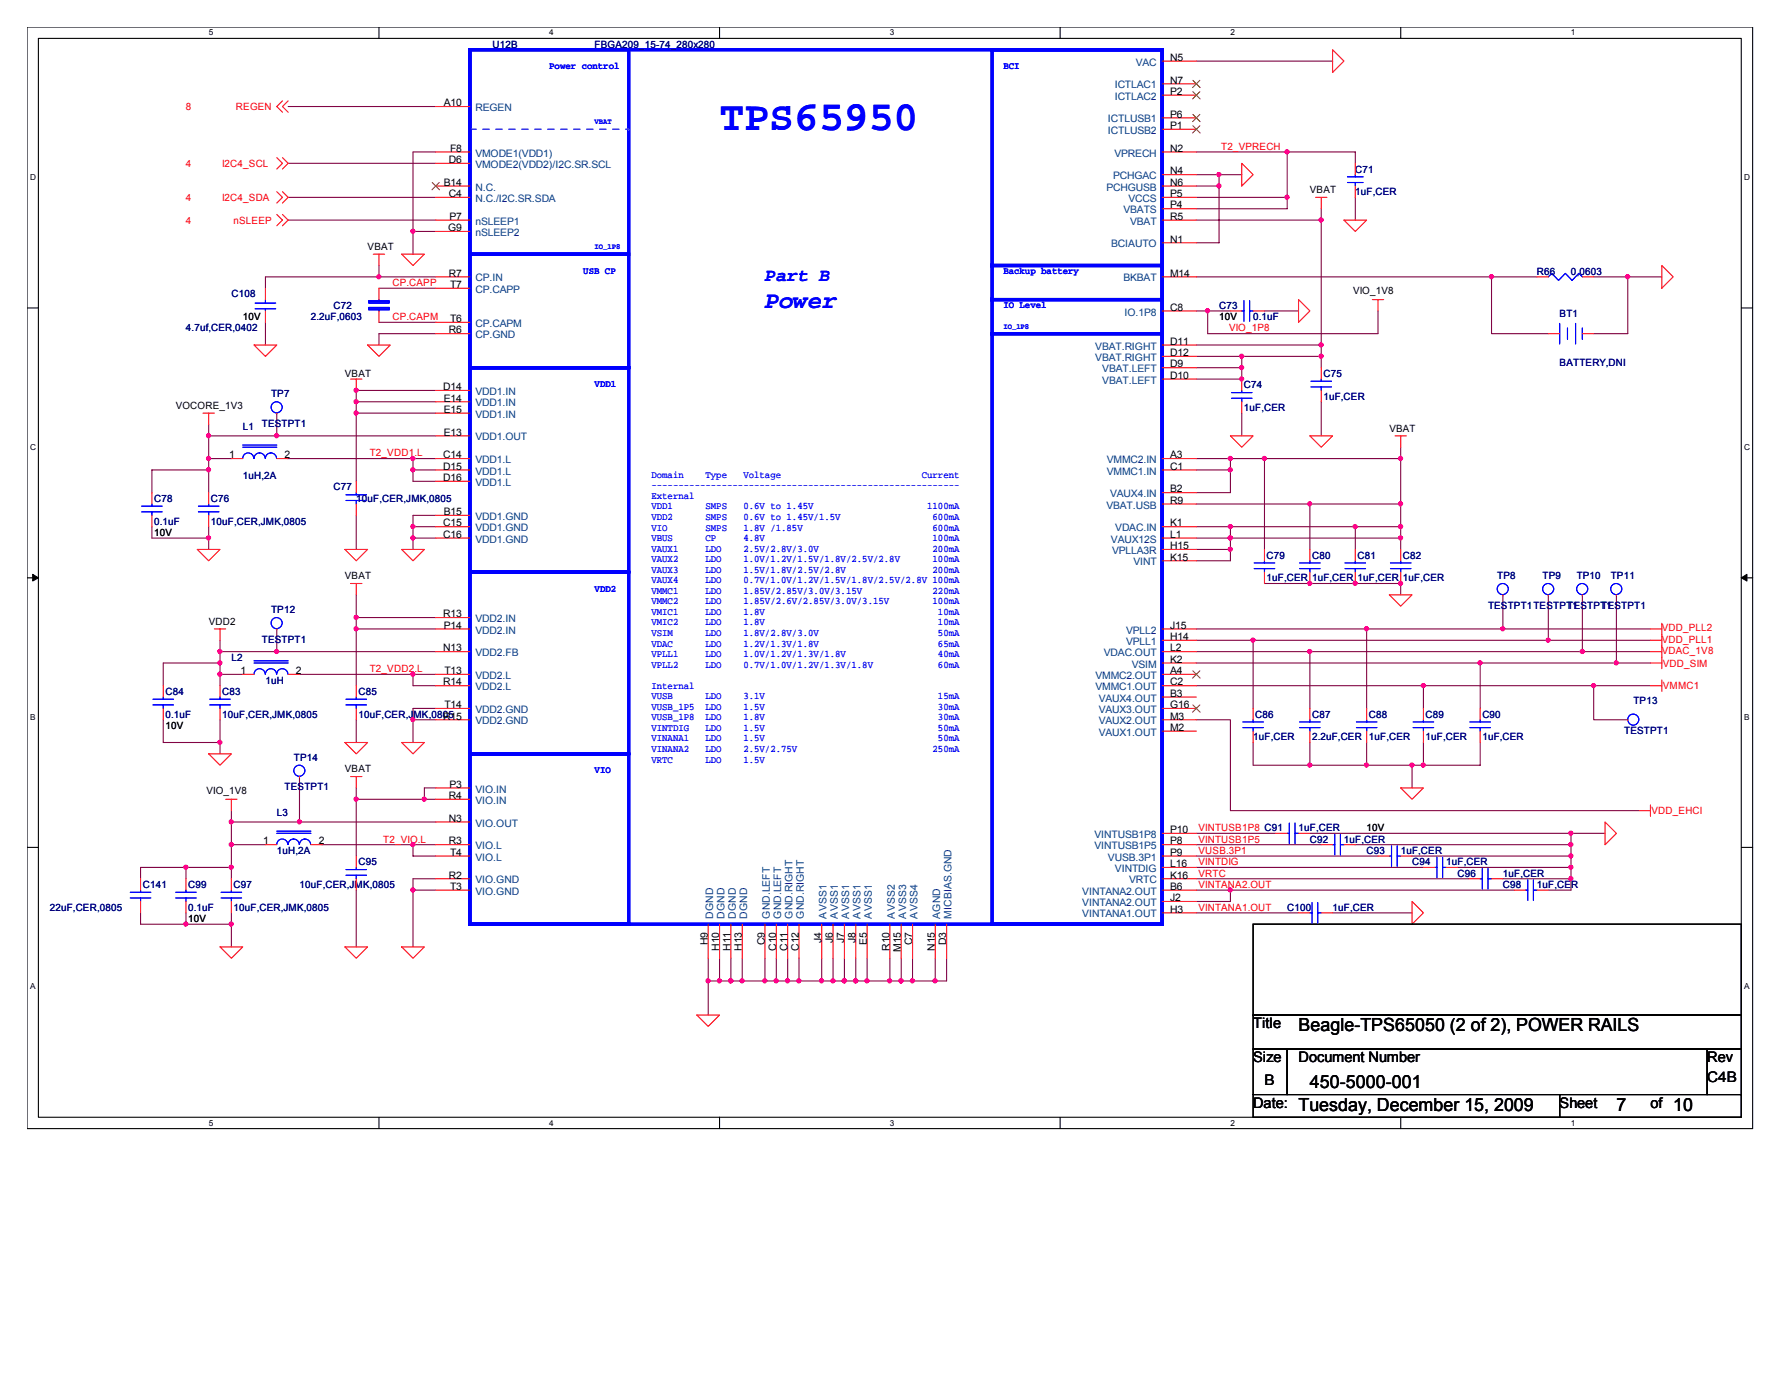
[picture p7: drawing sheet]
<svg xmlns="http://www.w3.org/2000/svg" width="279mm" height="216mm" viewBox="0 0 279 216" stroke-linecap="round" stroke-linejoin="round" font-family="sans-serif">
<path d="M4.2 4.2h270.3v172.5h-270.3zM6 6h266.7v168.9h-266.7z" fill="none" stroke="#000" stroke-width=".17"/>
<g fill="#fff">
<path d="M32.7 4.4h.7v1.4h-.7z"/>
<path d="M32.7 175.1h.7v1.4h-.7z"/>
</g>
<path d="M59.4 4.2v1.8M59.4 174.9v1.8" fill="none" stroke="#000" stroke-width=".17"/>
<g fill="#fff">
<path d="M86 4.4h.7v1.4h-.7z"/>
<path d="M86 175.1h.7v1.4h-.7z"/>
</g>
<path d="M112.7 4.2v1.8M112.7 174.9v1.8" fill="none" stroke="#000" stroke-width=".17"/>
<g fill="#fff">
<path d="M139.4 4.4h.6v1.4h-.6z"/>
<path d="M139.4 175.1h.6v1.4h-.6z"/>
</g>
<path d="M166 4.2v1.8M166 174.9v1.8" fill="none" stroke="#000" stroke-width=".17"/>
<g fill="#fff">
<path d="M192.7 4.4h.7v1.4h-.7z"/>
<path d="M192.7 175.1h.7v1.4h-.7z"/>
</g>
<path d="M219.4 4.2v1.8M219.4 174.9v1.8" fill="none" stroke="#000" stroke-width=".17"/>
<g fill="#fff">
<path d="M246 4.4h.7v1.4h-.7z"/>
<path d="M246 175.1h.7v1.4h-.7z"/>
<path d="M4.7 27.1h.9v1.4h-.9z"/>
<path d="M273.2 27.1h.9v1.4h-.9z"/>
<path d="M4.7 69.3h.9v1.4h-.9z"/>
<path d="M273.2 69.3h.9v1.4h-.9z"/>
</g>
<path d="M4.2 48.2h1.8M272.7 48.2h1.8" fill="none" stroke="#000" stroke-width=".17"/>
<g fill="#fff">
<path d="M4.7 111.5h.8v1.4h-.8z"/>
<path d="M273.2 111.5h.8v1.4h-.8z"/>
</g>
<path d="M4.2 90.5h1.8M272.7 90.5h1.8" fill="none" stroke="#000" stroke-width=".17"/>
<path d="M5.1 89.9l.9 .6-.9 .5zM272.7 90.5l.9-.6v1.1z" fill="#000" stroke="#000" stroke-width=".16"/>
<g fill="#fff">
<path d="M4.7 153.8h.8v1.4h-.8z"/>
<path d="M273.2 153.8h.8v1.4h-.8z"/>
</g>
<path d="M4.2 132.7h1.8M272.7 132.7h1.8M196.3 144.7h76.4v14.2h-76.4zM196.3 158.9h76.4v5.4h-76.4zM196.3 164.3h5.3v7.1h-5.3zM196.3 171.4h48v3.5h-48zM201.6 164.3h65.8v7.1h-65.8zM244.3 171.4h28.4v3.5h-28.4zM267.4 164.3h5.3v7.1h-5.3z" fill="none" stroke="#000" stroke-width=".17"/>
<g fill="none" stroke="#800040" stroke-width=".17">
<path d="M45.1 16.7h23.1M187.4 9.6h21.3M45.1 34.5h23.1M45.1 30.9h23.1M45.1 25.6h23.1M64.7 36.2h3.5M68.2 23.8h-3.5v16M187.4 27.3h7.1M187.4 29.1h3.5M187.4 34.5h19.5M187.4 23.8h24.9v1.8M187.4 30.9h14.2"/>
<path d="M190.9 27.3v10.7h-3.5M201.6 23.8v8.9h-14.2M206.9 32.7v24.9M212.3 30.9v3.6M41.6 50.5v3.5M59.4 50.5h8.8M59.4 45.1h8.8M59.4 41.6v1.7M68.2 43.3h-26.6v1.8M68.2 52.2h-8.8v1.8M187.4 43.3h53.3M187.4 48.7h5.3"/>
<path d="M187.4 55.8h19.5M187.4 57.6h7.1M187.4 54h19.5M189.1 48.7v3.5h26.7v-3.5M194.5 55.8v3.6h-7.1M198 48.7h5.4M233.6 43.3v8.9h8.9M249.6 43.3h10.7M254.9 43.3v8.9h-5.3M32.7 71.8h3.5M32.7 73.6h-8.9v3.5M32.7 68.2h35.5"/>
<path d="M32.7 66.5v10.6M43.3 64.7v3.5M45.1 71.8h23.1M55.8 64.7h12.4M55.8 62.9h12.4M64.7 71.8v3.6h3.5M64.7 73.6h3.5M68.2 61.1h-12.4v14.3M187.4 71.8h32M187.4 73.6h5.3M187.4 78.9h32M192.7 71.8v5.3h-5.3"/>
<path d="M194.5 64.7v3.5M198 71.8v14.2M205.1 78.9v7.1M206.9 62.9v5.3M219.4 70v16M23.8 82.5v1.7h8.9M32.7 82.5v3.5M43.3 98.5v3.5M55.8 80.7v5.3M55.8 93.1v14.3M55.8 98.5h12.4M55.8 96.7h12.4"/>
<path d="M64.7 84.2h3.5M64.7 82.5h3.5M68.2 80.7h-3.5v5.3M187.4 84.2h32M187.4 82.5h32M187.4 98.5h71.1M187.4 86h5.3M192.7 82.5v5.3h-5.3M198 91.4h21.4v1.7M212.3 82.5v3.5M214 98.5v12.4M235.4 93.1v5.4"/>
<path d="M242.5 93.1v7.1M247.8 93.1v8.9M253.2 93.1v10.7M25.6 112.7v3.5h8.9M34.5 103.8h-8.9v3.6M34.5 100.2v7.2M34.5 112.7v5.3M34.5 105.6h3.5M34.5 102h33.7M46.9 105.6h21.3M55.8 112.7v3.5M64.7 105.6v1.8h3.5"/>
<path d="M64.7 112.7h3.5M68.2 110.9h-3.5v5.3M187.4 112.7h5.3v14.2h64M187.4 103.8h71.1M187.4 107.4h71.1M187.4 100.2h71.1M187.4 102h71.1M196.3 116.2v3.6h35.5v-3.6M196.3 100.2v10.7M205.1 102v8.9M205.1 116.2v3.6M214 116.2v3.6"/>
<path d="M221.1 119.8v3.6M222.9 107.4v3.5M222.9 116.2v3.6M231.8 103.8v7.1M249.6 107.4v5.3h5.3M29.1 135.8v1.8M36.2 126.9v10.7M36.2 132.2h5.4M36.2 135.8h-14.2v1.8M36.2 128.7h32M46.9 121.6v7.1M50.5 132.2h17.7"/>
<path d="M55.8 123.4v10.6M55.8 139.4v8.9M55.8 125.1h12.4M64.7 132.2v1.8h3.5M64.7 139.4h3.5M68.2 137.6h-3.5v10.7M68.2 123.4h-1.7v1.7M187.4 139.4h49.8M187.4 130.5h12.4M187.4 132.2h19.5M187.4 137.6h42.6M187.4 134h28.4"/>
<path d="M187.4 135.8h35.5M192.7 139.4v1.7h-5.3M205.1 130.5h46.3M212.3 132.2h33.7M221.1 134h24.9M228.3 135.8h17.7M235.4 137.6h10.6M246 130.5v8.9h-3.5M22 142.9v1.8h14.2M29.1 142.9v1.8M36.2 142.9v5.4M110.9 150v8.9"/>
<path d="M112.7 150v3.6M114.5 150v3.6M116.2 150v3.6M119.8 150v3.6M121.6 150v3.6M123.4 150v3.6M125.1 150v3.6M128.7 150v3.6M130.5 150v3.6M132.2 150v3.6M134 150v3.6M135.8 150v3.6"/>
<path d="M139.4 150v3.6M141.1 150v3.6M142.9 150v3.6M146.5 150v3.6M148.3 150v3.6h-37.4M187.4 142.9h16M208.7 142.9h12.4"/>
</g>
<g fill="#f0f" stroke="#f0f" stroke-width=".17">
<circle cx="190.9" cy="29.1" r=".32"/>
<circle cx="190.9" cy="27.3" r=".32"/>
<circle cx="253.1" cy="103.8" r=".32"/>
<circle cx="231.8" cy="103.8" r=".32"/>
<circle cx="201.6" cy="30.9" r=".32"/>
<circle cx="201.6" cy="23.8" r=".32"/>
<circle cx="221.1" cy="119.8" r=".32"/>
<circle cx="141.1" cy="153.6" r=".32"/>
<circle cx="139.3" cy="153.6" r=".32"/>
<circle cx="34.4" cy="105.6" r=".32"/>
<circle cx="64.7" cy="112.7" r=".32"/>
<circle cx="64.7" cy="105.6" r=".32"/>
<circle cx="214" cy="119.8" r=".32"/>
<circle cx="205.1" cy="119.8" r=".32"/>
<circle cx="55.8" cy="62.9" r=".32"/>
<circle cx="55.8" cy="61.1" r=".32"/>
<circle cx="128.7" cy="153.6" r=".32"/>
<circle cx="219.3" cy="82.4" r=".32"/>
<circle cx="212.2" cy="82.4" r=".32"/>
<circle cx="142.9" cy="153.6" r=".32"/>
<circle cx="192.7" cy="82.4" r=".32"/>
<circle cx="43.3" cy="68.2" r=".32"/>
<circle cx="32.7" cy="68.2" r=".32"/>
<circle cx="29.1" cy="135.8" r=".32"/>
<circle cx="36.2" cy="144.7" r=".32"/>
<circle cx="29.1" cy="144.7" r=".32"/>
<circle cx="192.7" cy="139.3" r=".32"/>
<circle cx="219.3" cy="91.3" r=".32"/>
<circle cx="212.2" cy="91.3" r=".32"/>
<circle cx="222.9" cy="119.8" r=".32"/>
<circle cx="55.8" cy="98.4" r=".32"/>
<circle cx="219.3" cy="78.9" r=".32"/>
<circle cx="205.1" cy="78.9" r=".32"/>
<circle cx="134" cy="153.6" r=".32"/>
<circle cx="132.2" cy="153.6" r=".32"/>
<circle cx="189.1" cy="48.7" r=".32"/>
<circle cx="246" cy="132.2" r=".32"/>
<circle cx="194.5" cy="59.3" r=".32"/>
<circle cx="194.5" cy="57.5" r=".32"/>
<circle cx="246" cy="134" r=".32"/>
<circle cx="246" cy="137.6" r=".32"/>
<circle cx="219.3" cy="84.2" r=".32"/>
<circle cx="192.7" cy="84.2" r=".32"/>
<circle cx="206.9" cy="54" r=".32"/>
<circle cx="206.9" cy="34.4" r=".32"/>
<circle cx="249.6" cy="107.3" r=".32"/>
<circle cx="222.9" cy="107.3" r=".32"/>
<circle cx="64.7" cy="132.2" r=".32"/>
<circle cx="32.7" cy="84.2" r=".32"/>
<circle cx="64.7" cy="36.2" r=".32"/>
<circle cx="59.3" cy="43.3" r=".32"/>
<circle cx="192.7" cy="73.5" r=".32"/>
<circle cx="205.1" cy="91.3" r=".32"/>
<circle cx="32.7" cy="73.5" r=".32"/>
<circle cx="43.3" cy="102" r=".32"/>
<circle cx="34.4" cy="102" r=".32"/>
<circle cx="112.7" cy="153.6" r=".32"/>
<circle cx="110.9" cy="153.6" r=".32"/>
<circle cx="34.4" cy="116.2" r=".32"/>
<circle cx="36.2" cy="135.8" r=".32"/>
<circle cx="198" cy="71.8" r=".32"/>
<circle cx="64.7" cy="84.2" r=".32"/>
<circle cx="119.8" cy="153.6" r=".32"/>
<circle cx="116.2" cy="153.6" r=".32"/>
<circle cx="192.7" cy="71.8" r=".32"/>
<circle cx="66.4" cy="125.1" r=".32"/>
<circle cx="192.7" cy="86" r=".32"/>
<circle cx="64.7" cy="73.5" r=".32"/>
<circle cx="64.7" cy="71.8" r=".32"/>
<circle cx="55.8" cy="64.7" r=".32"/>
<circle cx="114.4" cy="153.6" r=".32"/>
<circle cx="123.3" cy="153.6" r=".32"/>
<circle cx="135.8" cy="153.6" r=".32"/>
<circle cx="130.4" cy="153.6" r=".32"/>
<circle cx="55.8" cy="96.7" r=".32"/>
<circle cx="121.6" cy="153.6" r=".32"/>
<circle cx="46.9" cy="128.7" r=".32"/>
<circle cx="36.2" cy="128.7" r=".32"/>
<circle cx="64.7" cy="139.3" r=".32"/>
<circle cx="206.9" cy="55.8" r=".32"/>
<circle cx="194.5" cy="55.8" r=".32"/>
<circle cx="146.4" cy="153.6" r=".32"/>
<circle cx="219.3" cy="71.8" r=".32"/>
<circle cx="36.2" cy="132.2" r=".32"/>
<circle cx="246" cy="135.8" r=".32"/>
<circle cx="34.4" cy="103.8" r=".32"/>
<circle cx="125.1" cy="153.6" r=".32"/>
<circle cx="64.7" cy="82.4" r=".32"/>
<circle cx="32.7" cy="71.8" r=".32"/>
<circle cx="246" cy="130.4" r=".32"/>
<circle cx="55.8" cy="125.1" r=".32"/>
<circle cx="235.3" cy="98.4" r=".32"/>
<circle cx="214" cy="98.4" r=".32"/>
<circle cx="242.5" cy="100.2" r=".32"/>
<circle cx="196.2" cy="100.2" r=".32"/>
<circle cx="247.8" cy="102" r=".32"/>
<circle cx="205.1" cy="102" r=".32"/>
<circle cx="233.6" cy="43.3" r=".32"/>
<circle cx="254.9" cy="43.3" r=".32"/>
</g>
<g fill="none" stroke="#f00" stroke-width=".17">
<path d="M44.2 15.8l-.9 .9 .9 .9M45.1 15.8l-.9 .9 .9 .9M68.2 16.7h5.4M182 14.9h5.4M182 13.1h5.4M182 18.5h5.4M182 9.6h5.4M208.7 7.8l1.8 1.8-1.8 1.7zM43.3 30l.9 .9-.9 .9M43.3 24.7l.9 .9-.9 .9M43.3 33.6l.9 .9-.9 .8M44.2 30l.9 .9-.9 .9"/>
<path d="M44.2 24.7l.9 .9-.9 .9M44.2 33.6l.9 .9-.9 .8M58.5 39.8h1.7M59.4 39.8v1.8M62.9 39.8h3.6l-1.8 1.8zM68.2 30.9h5.4M68.2 34.5h5.4M68.2 23.8h5.4M68.2 29.1h5.4M68.2 25.6h5.4M68.2 36.2h5.4M182 30.9h5.4"/>
<path d="M182 34.5h5.4M182 20.2h5.4M182 38h5.4M182 23.8h5.4M182 29.1h5.4M182 27.3h5.4M182 32.7h5.4M194.5 25.6l1.8 1.7-1.8 1.8zM206 30.9h1.8M206.9 30.9v1.8M210.5 34.5h3.5l-1.7 1.7zM212.3 25.6v1.7"/>
<path d="M212.3 29.1v1.8M39.8 54h3.5l-1.7 1.8zM41.6 45.1v1.8M41.6 48.7v1.8M54.9 59.4h1.8M55.8 59.4v1.7M57.6 54h3.5l-1.7 1.8zM59.4 45.1v1.8M59.4 48.7v1.8M68.2 52.2h5.4M68.2 43.3h5.4M68.2 45.1h5.4"/>
<path d="M68.2 50.5h5.4M182 59.4h5.4M182 43.3h5.4M182 48.7h5.4M182 54h5.4M182 55.8h5.4M182 57.6h5.4M192.7 48.7h1.8M194.5 59.4v1.7M196.3 48.7h1.7M203.4 46.9l1.7 1.8-1.7 1.8zM206.9 57.6v1.8"/>
<path d="M214.9 46.9h1.8M215.8 46.9v1.8M240.7 43.3h1.8M242.5 52.2h1.8M247.8 52.2h1.8M247.8 43.3h1.8M260.3 41.6l1.7 1.7-1.7 1.8zM23.8 77.1v1.8M31.8 64.7h1.8M32.7 64.7v1.8M32.7 77.1v1.8M36.2 71.8h1.8"/>
<path d="M43.3 64.7h.1M43.3 71.8h1.8M55.8 75.4v1.7M55.8 78.9v1.8M68.2 68.2h5.4M68.2 64.7h5.4M68.2 71.8h5.4M68.2 73.6h5.4M68.2 75.4h5.4M68.2 62.9h5.4M68.2 61.1h5.4M182 71.8h5.4"/>
<path d="M182 73.6h5.4M182 77.1h5.4M182 78.9h5.4M192.7 68.2h3.6l-1.8 1.8zM194.5 62.9v1.8M205.1 68.2h3.6l-1.8 1.8zM206.9 61.1v1.8M218.5 68.2h1.8M219.4 68.2v1.8M23.8 80.7v1.8M30.9 86h3.6l-1.8 1.8zM32.7 80.7v1.8"/>
<path d="M33.6 98.5h1.7M34.5 98.5v1.7M43.3 98.5h.1M54 86h3.6l-1.8 1.8zM54.9 91.4h1.8M55.8 91.4v1.7M62.9 86h3.6l-1.8 1.8zM68.2 98.5h5.4M68.2 96.7h5.4M68.2 82.5h5.4M68.2 80.7h5.4M68.2 84.2h5.4"/>
<path d="M182 98.5h5.4M182 82.5h5.4M182 84.2h5.4M182 86h5.4M182 87.8h5.4M198 86v1.8M198 89.6v1.8M205.1 86v1.8M205.1 89.6v1.8M212.3 86v1.8M212.3 89.6v1.8M217.6 93.1h3.5l-1.7 1.8z"/>
<path d="M219.4 86v1.8M219.4 89.6v1.8M235.4 93.1h.1M242.5 93.1h.1M247.8 93.1h.1M253.2 93.1h.1M258.5 98.5h1.8M260.3 97.6v7.1M25.6 107.4v1.7M25.6 110.9v1.8M32.7 118h3.5l-1.7 1.8zM34.5 107.4v1.7"/>
<path d="M34.5 110.9v1.8M38 105.6h1.8M45.1 105.6h1.8M54 116.2h3.6l-1.8 1.8zM55.8 107.4v1.7M55.8 110.9v1.8M62.9 116.2h3.6l-1.8 1.8zM68.2 102h5.4M68.2 107.4h5.4M68.2 105.6h5.4M68.2 112.7h5.4M68.2 110.9h5.4"/>
<path d="M182 102h5.4M182 107.4h5.4M182 100.2h5.4M182 103.8h5.4M182 105.6h5.4M182 112.7h5.4M182 110.9h5.4M182 109.1h5.4M182 114.5h5.4M196.3 110.9v1.8M196.3 114.5v1.7M205.1 110.9v1.8"/>
<path d="M205.1 114.5v1.7M214 110.9v1.8M214 114.5v1.7M222.9 110.9v1.8M222.9 114.5v1.7M231.8 110.9v1.8M231.8 114.5v1.7M254.9 112.7h.1M258.5 102h1.8M258.5 107.4h1.8M258.5 100.2h1.8M258.5 103.8h1.8"/>
<path d="M260.3 106.5v1.7M22 137.6v1.8M29.1 137.6v1.8M35.3 125.1h1.8M36.2 125.1v1.8M36.2 137.6v1.8M41.6 132.2h1.7M46.9 121.6h.1M48.7 132.2h1.8M54.9 121.6h1.8M55.8 121.6v1.8M55.8 134v1.8"/>
<path d="M55.8 137.6v1.8M68.2 125.1h5.4M68.2 134h5.4M68.2 132.2h5.4M68.2 139.4h5.4M68.2 137.6h5.4M68.2 128.7h5.4M68.2 123.4h5.4M182 134h5.4M182 132.2h5.4M182 139.4h5.4M182 130.5h5.4"/>
<path d="M182 135.8h5.4M182 137.6h5.4M199.8 130.5h1.8M203.4 130.5h1.7M206.9 132.2h1.8M210.5 132.2h1.8M215.8 134h1.8M219.4 123.4h3.5l-1.8 1.7zM219.4 134h1.7M222.9 135.8h1.8M226.5 135.8h1.8M230 137.6h1.8"/>
<path d="M233.6 137.6h1.8M237.2 139.4h1.7M240.7 139.4h1.8M251.4 128.7l1.8 1.8-1.8 1.7zM256.7 126.9h1.8M258.5 126v1.8M22 141.1v1.8M29.1 141.1v1.8M34.5 148.3h3.5l-1.8 1.7zM36.2 141.1v1.8M54 148.3h3.6l-1.8 1.7zM62.9 148.3h3.6l-1.8 1.7z"/>
<path d="M109.1 158.9h3.6l-1.8 1.8zM110.9 144.7v5.3M112.7 144.7v5.3M114.5 144.7v5.3M116.2 144.7v5.3M119.8 144.7v5.3M121.6 144.7v5.3M123.4 144.7v5.3M125.1 144.7v5.3M128.7 144.7v5.3M130.5 144.7v5.3M132.2 144.7v5.3"/>
<path d="M134 144.7v5.3M135.8 144.7v5.3M139.4 144.7v5.3M141.1 144.7v5.3M142.9 144.7v5.3M146.5 144.7v5.3M148.3 144.7v5.3M182 142.9h5.4M182 141.1h5.4M203.4 142.9h1.7M206.9 142.9h1.8M221.1 141.1l1.8 1.8-1.8 1.8z"/>
</g>
<g fill="none" stroke="#00f" stroke-width=".17">
<path d="M211 28.6h2.5M211 27.7h2.5M212.3 27.3v.4M212.3 28.6v.5M40 48.3h3.2M40 47.5h3.2M41.6 46.9v.6M41.6 48.3v.4M57.7 47.1h3.3v.4h-3.3zM57.7 48.1h3.3v.4h-3.3zM57.7 47.2h3.3M57.7 48.3h3.3"/>
<path d="M59.4 46.9v.2M59.4 48.5v.2M194.5 48.7h.3M194.8 47.1v3.2M195.7 48.7h.6M195.7 47.1v3.2M205.3 59.7h3.2M206.9 59.4v.3M242.5 43.3l.5-.5 1.1 1.1 1.1-1.1 1 1.1 1.1-1.1 .5 .5M244.3 50.6v3.2M245.5 51.3v1.8M246.8 50.6v3.2"/>
<path d="M247.8 51.3v1.8M22.2 79.2h3.2M23.8 78.9v.3M31.1 79.2h3.2M32.7 78.9v.3M38 71.8a.87 .87 0 0 1 .9-.9 .87 .87 0 0 1 .9 .9M38 70h5.3M38 69.7h5.3M39.8 71.8a.87 .87 0 0 1 .9-.9 .87 .87 0 0 1 .8 .9M41.6 71.8a.87 .87 0 0 1 .8-.9 .87 .87 0 0 1 .9 .9M54.2 78.4h3.2M54.2 77.5h3.2"/>
<path d="M55.8 77.1v.4M55.8 78.4v.5M192.9 62.4h3.2M192.9 61.5h3.2M194.5 61.1v.4M194.5 62.4v.5M205.3 60.6h3.2M206.9 60.6v.5M22.2 80.1h3.2M23.8 80.1v.6M31.1 80.1h3.2M32.7 80.1v.6"/>
<path d="M196.4 89h3.2M196.4 88.1h3.2M198 87.8v.3M198 89v.6M203.5 89h3.3M203.5 88.1h3.3M205.1 87.8v.3M205.1 89v.6M210.7 89h3.2M210.7 88.1h3.2M212.3 87.8v.3M212.3 89v.6"/>
<path d="M217.8 89h3.2M217.8 88.1h3.2M219.4 87.8v.3M219.4 89v.6M24 110.4h3.2M24 109.5h3.2M25.6 109.1v.4M25.6 110.4v.5M32.9 110.4h3.2M32.9 109.5h3.2M34.5 109.1v.4M34.5 110.4v.5"/>
<path d="M39.8 105.5a.87 .87 0 0 1 .9-.8 .87 .87 0 0 1 .8 .8M39.8 103.8h5.3M39.8 103.5h5.3M41.6 105.5a.87 .87 0 0 1 .8-.8 .87 .87 0 0 1 .9 .8M43.3 105.5a.87 .87 0 0 1 .9-.8 .87 .87 0 0 1 .9 .8M54.2 110.4h3.2M54.2 109.5h3.2M55.8 109.1v.4M55.8 110.4v.5M194.6 113.9h3.3M194.6 113h3.3M196.3 112.7v.3"/>
<path d="M196.3 113.9v.6M203.5 113.9h3.3M203.5 113h3.3M205.1 112.7v.3M205.1 113.9v.6M212.4 113.9h3.2M212.4 113h3.2M214 112.7v.3M214 113.9v.6M221.3 113.9h3.2M221.3 113h3.2M222.9 112.7v.3"/>
<path d="M222.9 113.9v.6M230.2 113.9h3.2M230.2 113h3.2M231.8 112.7v.3M231.8 113.9v.6M20.4 139.7h3.2M22 139.4v.3M27.5 139.7h3.2M29.1 139.4v.3M34.6 139.7h3.2M36.2 139.4v.3M43.3 132.2a.87 .87 0 0 1 .9-.8 .87 .87 0 0 1 .9 .8"/>
<path d="M43.3 130.5h5.4M43.3 130.1h5.4M45.1 132.2a.87 .87 0 0 1 .9-.8 .87 .87 0 0 1 .9 .8M46.9 132.2a.87 .87 0 0 1 .9-.8 .87 .87 0 0 1 .8 .8M54.2 137h3.2M54.2 136.1h3.2M55.8 135.8v.3M55.8 137v.6M201.6 130.5h.3M201.9 128.9v3.2M202.8 130.5h.6M202.8 128.9v3.2"/>
<path d="M208.7 132.2h.3M209 130.6v3.3M209.9 132.2h.6M209.9 130.6v3.3M217.6 134h.3M217.9 132.4v3.2M218.8 134h.6M218.8 132.4v3.2M224.7 135.8h.3M225 134.2v3.2M225.9 135.8h.6M225.9 134.2v3.2"/>
<path d="M231.8 137.6h.4M232.2 136v3.2M233 137.6h.6M233 136v3.2M238.9 139.4h.4M239.3 137.8v3.2M240.2 139.4h.5M240.2 137.8v3.2M20.4 140.6h3.2M22 140.6v.5M27.5 140.6h3.2M29.1 140.6v.5"/>
<path d="M34.6 140.6h3.2M36.2 140.6v.5M205.1 142.9h.4M205.5 141.3v3.2M206.4 142.9h.5M206.4 141.3v3.2"/>
<circle cx="43.3" cy="63.8" r=".87"/>
<circle cx="43.3" cy="97.5" r=".87"/>
<circle cx="235.4" cy="92.2" r=".87"/>
<circle cx="242.5" cy="92.2" r=".87"/>
<circle cx="247.8" cy="92.2" r=".87"/>
<circle cx="253.1" cy="92.2" r=".87"/>
<circle cx="255.8" cy="112.7" r=".87"/>
<circle cx="46.9" cy="120.7" r=".87"/>
</g>
<g fill="none" stroke="#fff" stroke-width=".16" stroke-dasharray="1 1 1 1 1 1 1 1">
<path d="M155.4 7.8v133.3M73.6 39.8h24.9M73.6 20.2h24.9M98.5 39.8h.1M98.5 20.2h.1M73.6 57.6h24.9M98.5 57.6h.1M155.4 46.9h24.9M155.4 52.2h24.9M155.4 41.6h24.9M180.3 46.9h.1M180.3 52.2h.1"/>
<path d="M180.3 41.6h.1M73.6 89.6h24.9M98.5 89.6h.1M155.4 141.1h.1"/>
</g>
<g fill="none" stroke="#00f" stroke-width=".16" stroke-dasharray="1 1 1 1 1 1 1 1">
<path d="M155.4 7.8v133.3M73.6 39.8h24.9M73.6 20.2h24.9M98.5 39.8h.1M98.5 20.2h.1M73.6 57.6h24.9M98.5 57.6h.1M155.4 46.9h24.9M155.4 52.2h24.9M155.4 41.6h24.9M180.3 46.9h.1M180.3 52.2h.1"/>
<path d="M180.3 41.6h.1M73.6 89.6h24.9M98.5 89.6h.1M155.4 141.1h.1"/>
</g>
<path d="M73.6 7.8h24.9v32h-24.9zM73.6 7.8h108.4v136.9h-108.4zM155.4 7.8h26.6v33.8h-26.6zM73.6 39.8h24.9v17.8h-24.9zM73.6 57.6h24.9v32h-24.9zM155.4 41.6h26.6v5.3h-26.6zM155.4 46.9h26.6v5.3h-26.6zM155.4 52.2h26.6v92.5h-26.6zM73.6 89.6h24.9v28.4h-24.9zM73.6 118h24.9v26.7h-24.9z" fill="none" stroke="#00f" stroke-width=".51"/>
<g fill="none" stroke="#804000" stroke-width=".16">
<path d="M186.8 14.4l1.2 1.1M186.8 12.6l1.2 1.1M186.8 19.7l1.2 1.1M186.8 17.9l1.2 1.1M187.9 14.4l-1.1 1.1M187.9 12.6l-1.1 1.1M187.9 19.7l-1.1 1.1M187.9 17.9l-1.1 1.1M67.7 28.6l1.1 1.1M68.8 28.6l-1.2 1.1M186.8 105l1.2 1.2M186.8 110.4l1.2 1.1"/>
<path d="M187.9 105l-1.1 1.2M187.9 110.4l-1.1 1.1"/>
</g>
<text font-size="6.6" fill="#00f" x="112.7" y="20.4">TPS65950</text>
<text font-size="3.7" fill="#00f" x="119.8" y="48.3">Power</text>
<text font-size="2.8" fill="#00f" x="119.8" y="44">Part B</text>
<g font-size="2.8">
<text x="203.4" y="161.5">Beagle-TPS65050 (2 of 2), POWER RAILS</text>
<text x="203.4" y="173.9">Tuesday, December 15, 2009</text>
<text x="205.1" y="170.3">450-5000-001</text>
<text x="253.2" y="173.9">7</text>
<text x="262" y="173.9">10</text>
</g>
<g font-size="2.3">
<text x="196.3" y="161">Title</text>
<text x="196.3" y="166.3">Size</text>
<text x="203.4" y="166.3">Document Number</text>
<text x="267.4" y="166.3">Rev</text>
<text x="196.3" y="173.4">Date:</text>
<text x="198" y="169.9">B</text>
<text x="244.3" y="173.4">Sheet</text>
<text x="258.5" y="173.4">of</text>
<text x="267.4" y="169.3">C4B</text>
</g>
<g font-size="1.6" fill="#000080">
<text x="77.1" y="7.5">U12B</text>
<text x="93.1" y="7.5">FBGA209_15-74_280x280</text>
<text x="212.3" y="27">C71</text>
<text x="212.3" y="30.6">1uF,CER</text>
<text x="36.2" y="46.6">C108</text>
<text x="240.7" y="43">R66</text>
<text x="246" y="43">0,0603</text>
<text x="29.1" y="51.9">4.7uf,CER,0402</text>
<text x="48.7" y="50.1">2.2uF,0603</text>
<text x="52.2" y="48.3">C72</text>
<text x="190.9" y="48.3">C73</text>
<text x="196.3" y="50.1">0.1uF</text>
<text x="244.3" y="49.6">BT1</text>
<text x="207.3" y="59">C75</text>
<text x="244.3" y="57.2">BATTERY,DNI</text>
<text x="42.5" y="62.2">TP7</text>
<text x="194.8" y="60.8">C74</text>
<text x="194.8" y="64.3">1uF,CER</text>
<text x="207.3" y="62.6">1uF,CER</text>
<text x="38" y="67.4">L1</text>
<text x="41" y="66.8">TESTPT1</text>
<text x="38" y="75">1uH,2A</text>
<text x="52.2" y="76.8">C77</text>
<text x="24.1" y="78.6">C78</text>
<text x="24.1" y="82.1">0.1uF</text>
<text x="33" y="78.6">C76</text>
<text x="33" y="82.1">10uF,CER,JMK,0805</text>
<text x="55.8" y="78.6">10uF,CER,JMK,0805</text>
<text x="198.4" y="87.5">C79</text>
<text x="205.5" y="87.5">C80</text>
<text x="212.6" y="87.5">C81</text>
<text x="219.7" y="87.5">C82</text>
<text x="198.4" y="91">1uF,CER 1uF,CER 1uF,CER 1uF,CER</text>
<text x="233" y="95.3">TESTPT1TESTPT1</text>
<text x="234.5" y="90.7">TP8</text>
<text x="241.6" y="90.7">TP9</text>
<text x="245.5" y="95.3">TESTPT1</text>
<text x="246.9" y="90.7">TP10</text>
<text x="250.8" y="95.3">TESTPT1</text>
<text x="252.3" y="90.7">TP11</text>
<text x="41" y="100.6">TESTPT1</text>
<text x="42.5" y="96">TP12</text>
<text x="36.2" y="103.5">L2</text>
<text x="41.6" y="107">1uH</text>
<text x="25.9" y="108.8">C84</text>
<text x="25.9" y="112.4">0.1uF</text>
<text x="34.8" y="108.8">C83</text>
<text x="34.8" y="112.4">10uF,CER,JMK,0805</text>
<text x="56.1" y="108.8">C85</text>
<text x="56.1" y="112.4">10uF,CER,JMK,0805</text>
<text x="196.6" y="112.4">C86</text>
<text x="205.5" y="112.4">C87</text>
<text x="214.4" y="112.4">C88</text>
<text x="223.3" y="112.4">C89</text>
<text x="232.2" y="112.4">C90</text>
<text x="255.8" y="110.2">TP13</text>
<text x="46" y="119.1">TP14</text>
<text x="196.3" y="115.9">1uF,CER</text>
<text x="205.5" y="115.9">2.2uF,CER 1uF,CER</text>
<text x="223.3" y="115.9">1uF,CER</text>
<text x="232.2" y="115.9">1uF,CER</text>
<text x="254.4" y="114.8">TESTPT1</text>
<text x="44.6" y="123.7">TESTPT1</text>
<text x="43.3" y="127.8">L3</text>
<text x="203.4" y="130.1">1uF,CER</text>
<text x="205.1" y="131.9">C92</text>
<text x="210.5" y="131.9">1uF,CER</text>
<text x="43.3" y="133.7">1uH,2A</text>
<text x="56.1" y="135.5">C95</text>
<text x="214" y="133.7">C93</text>
<text x="219.4" y="133.7">1uF,CER</text>
<text x="221.1" y="135.5">C94</text>
<text x="226.5" y="135.5">1uF,CER</text>
<text x="228.3" y="137.2">C96</text>
<text x="235.4" y="137.2">1uF,CER</text>
<text x="7.8" y="142.6">22uF,CER,0805</text>
<text x="22.4" y="139">C141</text>
<text x="29.5" y="139">C99</text>
<text x="29.5" y="142.6">0.1uF</text>
<text x="36.6" y="139">C97</text>
<text x="36.6" y="142.6">10uF,CER,JMK,0805</text>
<text x="46.9" y="139">10uF,CER,JMK,0805</text>
<text x="201.6" y="142.6">C100</text>
<text x="208.7" y="142.6">1uF,CER</text>
<text x="235.4" y="139">C98</text>
<text x="240.7" y="139">1uF,CER</text>
</g>
<g font-size="1.6" fill="#00f">
<text x="86" y="10.8">Power control</text>
<text x="157.1" y="10.8">BCI</text>
<text x="91.4" y="42.8">USB CP</text>
<text x="157.1" y="42.8">Backup battery</text>
<text x="157.1" y="48.2">IO Level</text>
<text x="93.1" y="60.6">VDD1</text>
<text x="102" y="74.8">Domain</text>
<text x="102" y="76.5">---------------------------------------------------------</text>
<text x="110.5" y="74.8">Type</text>
<text x="116.4" y="74.8">Voltage</text>
<text x="144.4" y="74.8">Current</text>
<text x="102" y="78.1">External</text>
<text x="102" y="79.8">VDD1</text>
<text x="102" y="81.4">VDD2</text>
<text x="102" y="83.1">VIO</text>
<text x="110.5" y="79.8">SMPS</text>
<text x="110.5" y="81.4">SMPS</text>
<text x="110.5" y="83.1">SMPS</text>
<text x="116.4" y="79.8">0.6V to 1.45V</text>
<text x="116.4" y="81.4">0.6V to 1.45V/1.5V</text>
<text x="116.4" y="83.1">1.8V /1.85V</text>
<text x="145.2" y="79.8">1100mA</text>
<text x="146.1" y="81.4">600mA</text>
<text x="146.1" y="83.1">600mA</text>
<text x="102" y="84.7">VBUS</text>
<text x="102" y="86.4">VAUX1</text>
<text x="102" y="88">VAUX2</text>
<text x="102" y="89.7">VAUX3</text>
<text x="110.5" y="84.7">CP</text>
<text x="110.5" y="86.4">LDO</text>
<text x="110.5" y="88">LDO</text>
<text x="110.5" y="89.7">LDO</text>
<text x="116.4" y="84.7">4.8V</text>
<text x="116.4" y="86.4">2.5V/2.8V/3.0V</text>
<text x="116.4" y="88">1.0V/1.2V/1.5V/1.8V/2.5V/2.8V</text>
<text x="116.4" y="89.7">1.5V/1.8V/2.5V/2.8V</text>
<text x="146.1" y="84.7">100mA</text>
<text x="146.1" y="86.4">200mA</text>
<text x="146.1" y="88">100mA</text>
<text x="146.1" y="89.7">200mA</text>
<text x="93.1" y="92.6">VDD2</text>
<text x="102" y="91.3">VAUX4</text>
<text x="102" y="93">VMMC1</text>
<text x="102" y="94.6">VMMC2</text>
<text x="110.5" y="91.3">LDO</text>
<text x="110.5" y="93">LDO</text>
<text x="110.5" y="94.6">LDO</text>
<text x="116.4" y="91.3">0.7V/1.0V/1.2V/1.5V/1.8V/2.5V/2.8V 100mA</text>
<text x="116.4" y="93">1.85V/2.85V/3.0V/3.15V</text>
<text x="116.4" y="94.6">1.85V/2.6V/2.85V/3.0V/3.15V</text>
<text x="146.1" y="93">220mA</text>
<text x="146.1" y="94.6">100mA</text>
<text x="102" y="96.3">VMIC1</text>
<text x="102" y="97.9">VMIC2</text>
<text x="102" y="99.6">VSIM</text>
<text x="102" y="101.2">VDAC</text>
<text x="110.5" y="96.3">LDO</text>
<text x="110.5" y="97.9">LDO</text>
<text x="110.5" y="99.6">LDO</text>
<text x="110.5" y="101.2">LDO</text>
<text x="116.4" y="96.3">1.8V</text>
<text x="116.4" y="97.9">1.8V</text>
<text x="116.4" y="99.6">1.8V/2.8V/3.0V</text>
<text x="116.4" y="101.2">1.2V/1.3V/1.8V</text>
<text x="146.9" y="96.3">10mA</text>
<text x="146.9" y="97.9">10mA</text>
<text x="146.9" y="99.6">50mA</text>
<text x="146.9" y="101.2">65mA</text>
<text x="102" y="102.9">VPLL1</text>
<text x="102" y="104.5">VPLL2</text>
<text x="102" y="107.8">Internal</text>
<text x="110.5" y="102.9">LDO</text>
<text x="110.5" y="104.5">LDO</text>
<text x="116.4" y="102.9">1.0V/1.2V/1.3V/1.8V</text>
<text x="116.4" y="104.5">0.7V/1.0V/1.2V/1.3V/1.8V</text>
<text x="146.9" y="102.9">40mA</text>
<text x="146.9" y="104.5">60mA</text>
<text x="102" y="109.5">VUSB</text>
<text x="102" y="111.1">VUSB_1P5</text>
<text x="102" y="112.8">VUSB_1P8</text>
<text x="110.5" y="109.5">LDO</text>
<text x="110.5" y="111.1">LDO</text>
<text x="110.5" y="112.8">LDO</text>
<text x="116.4" y="109.5">3.1V</text>
<text x="116.4" y="111.1">1.5V</text>
<text x="116.4" y="112.8">1.8V</text>
<text x="146.9" y="109.5">15mA</text>
<text x="146.9" y="111.1">30mA</text>
<text x="146.9" y="112.8">30mA</text>
<text x="102" y="114.4">VINTDIG</text>
<text x="102" y="116.1">VINANA1</text>
<text x="102" y="117.7">VINANA2</text>
<text x="102" y="119.4">VRTC</text>
<text x="110.5" y="114.4">LDO</text>
<text x="110.5" y="116.1">LDO</text>
<text x="110.5" y="117.7">LDO</text>
<text x="110.5" y="119.4">LDO</text>
<text x="116.4" y="114.4">1.5V</text>
<text x="116.4" y="116.1">1.5V</text>
<text x="116.4" y="117.7">2.5V/2.75V</text>
<text x="116.4" y="119.4">1.5V</text>
<text x="146.1" y="117.7">250mA</text>
<text x="146.9" y="114.4">50mA</text>
<text x="146.9" y="116.1">50mA</text>
<text x="93.1" y="121.1">VIO</text>
</g>
<g font-size="1.6" fill="#004080">
<text x="177.9" y="10.3">VAC</text>
<text x="74.5" y="17.4">REGEN</text>
<text x="174.6" y="15.6">ICTLAC2</text>
<text x="174.6" y="13.8">ICTLAC1</text>
<text x="173.5" y="21">ICTLUSB2</text>
<text x="173.5" y="19.2">ICTLUSB1</text>
<text x="74.5" y="26.3">VMODE2(VDD2)/I2C.SR.SCL</text>
<text x="74.5" y="29.8">N.C.</text>
<text x="74.5" y="24.5">VMODE1(VDD1)</text>
<text x="173.3" y="29.8">PCHGUSB</text>
<text x="174.3" y="28.1">PCHGAC</text>
<text x="174.5" y="24.5">VPRECH</text>
<text x="74.5" y="31.6">N.C./I2C.SR.SDA</text>
<text x="74.5" y="35.2">nSLEEP1</text>
<text x="175.9" y="33.4">VBATS</text>
<text x="176.7" y="31.6">VCCS</text>
<text x="177" y="35.2">VBAT</text>
<text x="74.5" y="37">nSLEEP2</text>
<text x="174" y="38.7">BCIAUTO</text>
<text x="74.5" y="45.8">CP.CAPP</text>
<text x="74.5" y="44.1">CP.IN</text>
<text x="175.9" y="44.1">BKBAT</text>
<text x="74.5" y="51.2">CP.CAPM</text>
<text x="74.5" y="53">CP.GND</text>
<text x="176.1" y="49.4">IO.1P8</text>
<text x="171.5" y="54.7">VBAT.RIGHT</text>
<text x="171.5" y="56.5">VBAT.RIGHT</text>
<text x="172.6" y="58.3">VBAT.LEFT</text>
<text x="74.5" y="63.6">VDD1.IN</text>
<text x="74.5" y="61.8">VDD1.IN</text>
<text x="74.5" y="65.4">VDD1.IN</text>
<text x="172.6" y="60.1">VBAT.LEFT</text>
<text x="74.5" y="69">VDD1.OUT</text>
<text x="74.5" y="72.5">VDD1.L</text>
<text x="74.5" y="74.3">VDD1.L</text>
<text x="74.5" y="76.1">VDD1.L</text>
<text x="173.4" y="72.5">VMMC2.IN</text>
<text x="173.4" y="74.3">VMMC1.IN</text>
<text x="173.9" y="77.9">VAUX4.IN</text>
<text x="74.5" y="83.2">VDD1.GND</text>
<text x="74.5" y="81.4">VDD1.GND</text>
<text x="173.3" y="79.6">VBAT.USB</text>
<text x="174.7" y="83.2">VDAC.IN</text>
<text x="74.5" y="85">VDD1.GND</text>
<text x="174" y="85">VAUX12S</text>
<text x="174.2" y="86.7">VPLLA3R</text>
<text x="177.5" y="88.5">VINT</text>
<text x="74.5" y="99.2">VDD2.IN</text>
<text x="74.5" y="97.4">VDD2.IN</text>
<text x="176.4" y="99.2">VPLL2</text>
<text x="176.4" y="101">VPLL1</text>
<text x="74.5" y="106.3">VDD2.L</text>
<text x="74.5" y="102.7">VDD2.FB</text>
<text x="171.6" y="106.3">VMMC2.OUT</text>
<text x="172.9" y="102.7">VDAC.OUT</text>
<text x="177.2" y="104.5">VSIM</text>
<text x="74.5" y="113.4">VDD2.GND</text>
<text x="74.5" y="111.6">VDD2.GND</text>
<text x="74.5" y="108.1">VDD2.L</text>
<text x="171.6" y="108.1">VMMC1.OUT</text>
<text x="172.1" y="109.9">VAUX4.OUT</text>
<text x="172.1" y="111.6">VAUX3.OUT</text>
<text x="172.1" y="113.4">VAUX2.OUT</text>
<text x="172.1" y="115.2">VAUX1.OUT</text>
<text x="74.5" y="125.9">VIO.IN</text>
<text x="74.5" y="124.1">VIO.IN</text>
<text x="74.5" y="129.4">VIO.OUT</text>
<text x="171.4" y="131.2">VINTUSB1P8</text>
<text x="74.5" y="134.7">VIO.L</text>
<text x="74.5" y="133">VIO.L</text>
<text x="171.4" y="133">VINTUSB1P5</text>
<text x="173.5" y="134.7">VUSB.3P1</text>
<text x="174.6" y="136.5">VINTDIG</text>
<text x="74.5" y="140.1">VIO.GND</text>
<text x="74.5" y="138.3">VIO.GND</text>
<text x="111.7" y="143.8" transform="rotate(-90 111.7 143.8)">DGND</text>
<text x="113.5" y="143.8" transform="rotate(-90 113.5 143.8)">DGND</text>
<text x="115.2" y="143.8" transform="rotate(-90 115.2 143.8)">DGND</text>
<text x="117" y="143.8" transform="rotate(-90 117 143.8)">DGND</text>
<text x="120.6" y="143.8" transform="rotate(-90 120.6 143.8)">GND.LEFT</text>
<text x="122.3" y="143.8" transform="rotate(-90 122.3 143.8)">GND.LEFT</text>
<text x="124.1" y="143.8" transform="rotate(-90 124.1 143.8)">GND.RIGHT</text>
<text x="125.9" y="143.8" transform="rotate(-90 125.9 143.8)">GND.RIGHT</text>
<text x="129.5" y="143.8" transform="rotate(-90 129.5 143.8)">AVSS1</text>
<text x="131.2" y="143.8" transform="rotate(-90 131.2 143.8)">AVSS1</text>
<text x="133" y="143.8" transform="rotate(-90 133 143.8)">AVSS1</text>
<text x="134.8" y="143.8" transform="rotate(-90 134.8 143.8)">AVSS1</text>
<text x="136.6" y="143.8" transform="rotate(-90 136.6 143.8)">AVSS1</text>
<text x="140.1" y="143.8" transform="rotate(-90 140.1 143.8)">AVSS2</text>
<text x="141.9" y="143.8" transform="rotate(-90 141.9 143.8)">AVSS3</text>
<text x="143.7" y="143.8" transform="rotate(-90 143.7 143.8)">AVSS4</text>
<text x="147.2" y="143.8" transform="rotate(-90 147.2 143.8)">AGND</text>
<text x="149" y="143.8" transform="rotate(-90 149 143.8)">MICBIAS.GND</text>
<text x="169.5" y="140.1">VINTANA2.OUT</text>
<text x="169.5" y="143.6">VINTANA1.OUT</text>
<text x="169.5" y="141.9">VINTANA2.OUT</text>
<text x="176.8" y="138.3">VRTC</text>
</g>
<g font-size="1.6">
<text x="183.3" y="9.5">N5</text>
<text x="69.5" y="16.6">A10</text>
<text x="183.3" y="14.9">P2</text>
<text x="183.3" y="13.1">N7</text>
<text x="70.5" y="23.7">F8</text>
<text x="183.3" y="23.7">N2</text>
<text x="183.3" y="20.2">P1</text>
<text x="183.3" y="18.4">P6</text>
<text x="69.5" y="29.1">B14</text>
<text x="70.3" y="25.5">D6</text>
<text x="183.3" y="29.1">N6</text>
<text x="183.3" y="27.3">N4</text>
<text x="70.3" y="30.9">C4</text>
<text x="70.4" y="34.4">P7</text>
<text x="183.3" y="34.4">R5</text>
<text x="183.3" y="30.9">P5</text>
<text x="183.3" y="32.6">P4</text>
<text x="205.1" y="30.2">VBAT</text>
<text x="57.6" y="39.1">VBAT</text>
<text x="70.2" y="36.2">G9</text>
<text x="183.3" y="38">N1</text>
<text x="70.3" y="43.3">R7</text>
<text x="70.5" y="45.1">T7</text>
<text x="183.3" y="43.3">M14</text>
<text x="211.9" y="46">VIO_1V8</text>
<text x="38" y="50.1">10V</text>
<text x="70.3" y="52.2">R6</text>
<text x="70.5" y="50.4">T6</text>
<text x="183.3" y="54">D11</text>
<text x="183.3" y="48.6">C8</text>
<text x="190.9" y="50.1">10V</text>
<text x="54" y="59">VBAT</text>
<text x="183.3" y="55.8">D12</text>
<text x="183.3" y="59.3">D10</text>
<text x="183.3" y="57.5">D9</text>
<text x="27.5" y="64">VOCORE_1V3</text>
<text x="69.4" y="61.1">D14</text>
<text x="69.5" y="62.9">E14</text>
<text x="69.5" y="64.6">E15</text>
<text x="35.9" y="71.8">1</text>
<text x="44.6" y="71.8">2</text>
<text x="69.4" y="71.8">C14</text>
<text x="69.5" y="68.2">E13</text>
<text x="183.3" y="71.8">A3</text>
<text x="217.6" y="67.6">VBAT</text>
<text x="69.4" y="73.5">D15</text>
<text x="69.4" y="75.3">D16</text>
<text x="183.3" y="73.5">C1</text>
<text x="183.3" y="77.1">B2</text>
<text x="24.1" y="83.9">10V</text>
<text x="69.4" y="82.4">C15</text>
<text x="69.5" y="80.6">B15</text>
<text x="183.3" y="78.9">R9</text>
<text x="183.3" y="82.4">K1</text>
<text x="69.4" y="84.2">C16</text>
<text x="183.3" y="87.8">K15</text>
<text x="183.3" y="84.2">L1</text>
<text x="183.3" y="86">H15</text>
<text x="54" y="90.7">VBAT</text>
<text x="32.7" y="97.8">VDD2</text>
<text x="69.4" y="102">N13</text>
<text x="69.4" y="96.6">R13</text>
<text x="69.5" y="98.4">P14</text>
<text x="183.3" y="102">L2</text>
<text x="183.3" y="98.4">J15</text>
<text x="183.3" y="100.2">H14</text>
<text x="37.7" y="105.5">1</text>
<text x="46.4" y="105.5">2</text>
<text x="69.4" y="107.3">R14</text>
<text x="69.6" y="105.5">T13</text>
<text x="183.3" y="103.8">K2</text>
<text x="183.3" y="105.5">A4</text>
<text x="183.3" y="107.3">C2</text>
<text x="69.4" y="112.6">R15</text>
<text x="69.6" y="110.9">T14</text>
<text x="183.3" y="109.1">B3</text>
<text x="183.3" y="110.9">G16</text>
<text x="183.3" y="112.6">M3</text>
<text x="25.9" y="114.1">10V</text>
<text x="183.3" y="114.4">M2</text>
<text x="32.3" y="124.2">VIO_1V8</text>
<text x="54" y="120.9">VBAT</text>
<text x="70.3" y="125.1">R4</text>
<text x="70.4" y="123.3">P3</text>
<text x="70.3" y="128.7">N3</text>
<text x="183.3" y="130.4">P10</text>
<text x="214" y="130.1">10V</text>
<text x="41.2" y="132.2">1</text>
<text x="49.9" y="132.2">2</text>
<text x="70.3" y="137.5">R2</text>
<text x="70.3" y="132.2">R3</text>
<text x="70.5" y="134">T4</text>
<text x="183.3" y="132.2">P8</text>
<text x="183.3" y="135.8">L16</text>
<text x="183.3" y="137.5">K16</text>
<text x="183.3" y="134">P9</text>
<text x="70.5" y="139.3">T3</text>
<text x="183.3" y="139.3">B6</text>
<text x="183.3" y="142.9">H3</text>
<text x="183.3" y="141.1">J2</text>
<text x="29.5" y="144.4">10V</text>
<text x="110.9" y="148" transform="rotate(-90 110.9 148)">H9</text>
<text x="112.6" y="148.9" transform="rotate(-90 112.6 148.9)">H10</text>
<text x="114.4" y="148.9" transform="rotate(-90 114.4 148.9)">H11</text>
<text x="116.2" y="148.9" transform="rotate(-90 116.2 148.9)">H13</text>
<text x="119.8" y="148" transform="rotate(-90 119.8 148)">C9</text>
<text x="121.5" y="148.9" transform="rotate(-90 121.5 148.9)">C10</text>
<text x="123.3" y="148.9" transform="rotate(-90 123.3 148.9)">C11</text>
<text x="125.1" y="148.9" transform="rotate(-90 125.1 148.9)">C12</text>
<text x="128.7" y="147.6" transform="rotate(-90 128.7 147.6)">J4</text>
<text x="130.4" y="147.6" transform="rotate(-90 130.4 147.6)">J6</text>
<text x="132.2" y="147.6" transform="rotate(-90 132.2 147.6)">J7</text>
<text x="134" y="147.6" transform="rotate(-90 134 147.6)">J8</text>
<text x="135.8" y="147.9" transform="rotate(-90 135.8 147.9)">E5</text>
<text x="139.3" y="148.9" transform="rotate(-90 139.3 148.9)">R10</text>
<text x="141.1" y="149.1" transform="rotate(-90 141.1 149.1)">M15</text>
<text x="142.9" y="148" transform="rotate(-90 142.9 148)">C7</text>
<text x="146.4" y="148.9" transform="rotate(-90 146.4 148.9)">N15</text>
<text x="148.2" y="148" transform="rotate(-90 148.2 148)">D3</text>
</g>
<g font-size="1.6" fill="#f00">
<text x="29.1" y="17.2">8</text>
<text x="37" y="17.2">REGEN</text>
<text x="191.3" y="23.5">T2_VPRECH</text>
<text x="29.1" y="26.1">4</text>
<text x="34.8" y="26.1">I2C4_SCL</text>
<text x="29.1" y="31.5">4</text>
<text x="29.1" y="35">4</text>
<text x="34.8" y="31.5">I2C4_SDA</text>
<text x="36.6" y="35">nSLEEP</text>
<text x="61.5" y="44.8">CP.CAPP</text>
<text x="61.5" y="50.1">CP.CAPM</text>
<text x="192.5" y="51.9">VIO_1P8</text>
<text x="57.9" y="71.5">T2_VDD1.L</text>
<text x="260.3" y="98.8">VDD_PLL2</text>
<text x="260.3" y="100.6">VDD_PLL1</text>
<text x="57.9" y="105.2">T2_VDD2.L</text>
<text x="260.3" y="102.4">VDAC_1V8</text>
<text x="260.4" y="107.9">VMMC1</text>
<text x="260.4" y="104.4">VDD_SIM</text>
<text x="60" y="131.9">T2_VIO.L</text>
<text x="187.7" y="130.1">VINTUSB1P8 C91</text>
<text x="187.7" y="131.9">VINTUSB1P5</text>
<text x="258.7" y="127.5">VDD_EHCI</text>
<text x="187.7" y="137.2">VRTC</text>
<text x="187.7" y="135.5">VINTDIG</text>
<text x="187.7" y="133.7">VUSB.3P1</text>
<text x="187.7" y="142.6">VINTANA1.OUT</text>
<text x="187.7" y="139">VINTANA2.OUT</text>
</g>
<g font-size="1.3">
<text x="32.7" y="5.5">5</text>
<text x="86" y="5.5">4</text>
<text x="139.4" y="5.5">3</text>
<text x="192.7" y="5.5">2</text>
<text x="246" y="5.5">1</text>
<text x="4.7" y="28.2">D</text>
<text x="273.2" y="28.2">D</text>
<text x="4.7" y="70.4">C</text>
<text x="273.2" y="70.4">C</text>
<text x="4.7" y="112.7">B</text>
<text x="273.2" y="112.7">B</text>
<text x="4.7" y="154.9">A</text>
<text x="273.2" y="154.9">A</text>
<text x="32.7" y="176.2">5</text>
<text x="86" y="176.2">4</text>
<text x="139.4" y="176.2">3</text>
<text x="192.7" y="176.2">2</text>
<text x="246" y="176.2">1</text>
</g>
<g font-size="1.2" fill="#00f">
<text x="93.1" y="19.5">VBAT</text>
<text x="93.1" y="39">IO_1P8</text>
<text x="157.1" y="51.5">IO_1P8</text>
</g>
</svg>
